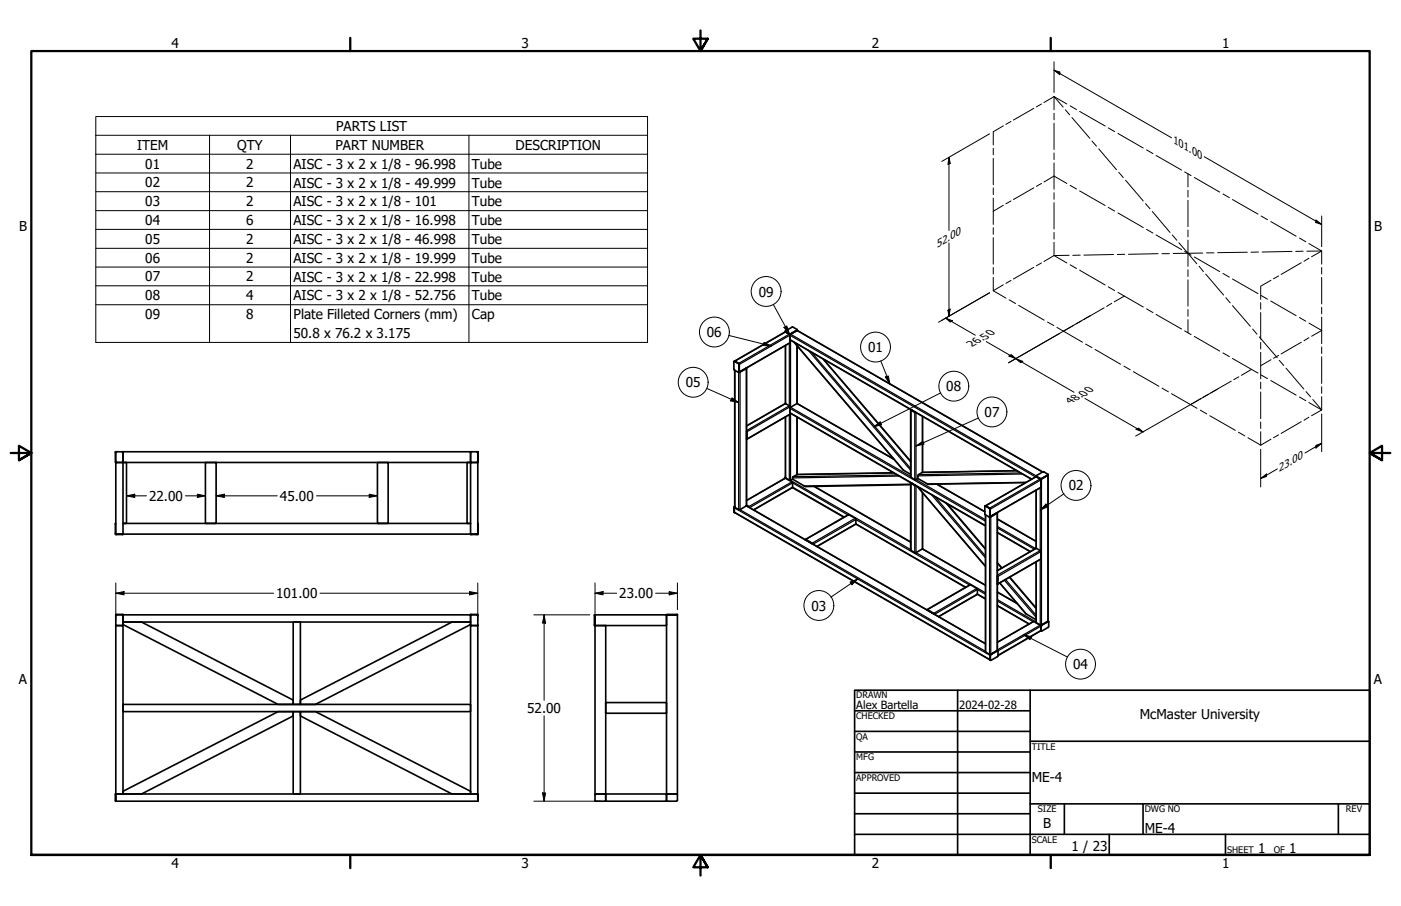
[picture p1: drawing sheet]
<svg xmlns="http://www.w3.org/2000/svg" width="432mm" height="279mm" viewBox="0 0 432 279" stroke-linecap="round" stroke-linejoin="round" font-family="sans-serif">
<!-- layer: Visible (ANSI) -->
<g fill="none" stroke="#000" stroke-width=".51">
<path d="M226.4 111.4l1.2 .7M226.4 111.4l-.2 .1 .1 2.5 1.4 .9 .1-2.6-.2-.2M226.4 111.4h-.1M226.4 114.2v42.1M227.6 112.1l.2 .1v2.6M227.7 114.8h.1M229.9 113.5v.1M229.9 113.6l-2 1.1M230.1 113.5l-2.3 1.3M230.1 113.5v42.4l-2 1.3h-.5l-1.2-.9M242.1 102.2v.2M242.1 102l2.1-1.2 1.5 .8v.2l-2.1 1.2-1.5-.8z"/>
<path d="M242.1 106.6v17.9M242.1 102.4l-15.7 9M242.1 102.4l1.2 .7M243.3 103.1h.3M243.3 103.1l.2 .3M243.5 104.7l74.4 43.1M243.5 103.4l-.1 2.4-15.6 9M243.6 103.1l-.1 .3M244.7 105.5l33.6 39.3 2.4 1.5M245.6 101.9h.1M245.6 101.9l-2 1.2M245.7 101.8l-.1 .1"/>
<path d="M245.7 101.7v.2M245.7 106.7v17.8M245.7 101.9l75.7 43.6M253.9 110.9l26.8 31.3M35.7 139.6v3h3.3v18.8h-.3M35.7 139.6l-.1-.3v3.3l.1-.2M36 139.3l-.3 .3M36 139.3h-.3v.3M36 139.3h1.9M37.6 139.3l.3 .3M37.9 139.3h107.1v3.3h-107.1zM37.9 139.6v2.8"/>
<path d="M145 139.6v2.8M145 139.3h2.3v25.4M145.3 139.3l-.3 .3M147 139.3l.3 .3M147.3 139.6l.1-.3v3.3l-.1-.2M230.1 133v.1M230.1 132.8l.1 .4M242.1 128.7v18.6M242.1 124.5l1.4 .8v2.5l-13.3 7.7-.1-.2M242.1 124.5l-12 6.8M243.5 127.3l60.2 34.9M245.7 128.7v17.6"/>
<path d="M245.7 124.5l-2.1 1.1-.1 .3M245.7 124.5l29.8 17.1M280.7 126.4v20.7l1.4 .9 .8-.4M280.7 126.3l1.2 .9h.4M280.9 126.4l1.2 .7M284.4 128.5v17.2M35.7 142.3l.3 .3M35.7 142.6h2.2v22.1h-2.2zM37.9 142.3l-.3 .3M63.3 142.6h3.3v18.8h-3.3zM116.3 142.6h3.3v18.8h-3.3zM145 142.3l.3 .3"/>
<path d="M147.3 142.3l-.3 .3M226.4 158.1l78.8 45.5M226.4 156.3v1.8M226.4 156.1l-.2 .4v1.4l.2 .2M230.1 155.8l.8 .7M230.8 156.4l-.7-.4 73.6 42.5M242.1 147.3v.1M242.1 147.3l-.2 .1M242.1 147.1l-.3 .4M242.1 147.4l1.2 .7 1-.3M242.1 147.4l-12 6.9M242.1 147.4l2.1 1.3v1.7"/>
<path d="M244.2 150.4l15.9 9.1M244.2 150.4l-11.9 6.8M245.7 146.3l-1.4 .9v.6l4 2.3 32.4-.6M251 150l29.7 17.1M275.5 145.8l-29.8 .5M280.7 148.9v20.8l1.6 .8 2-1.2M280.7 148.8l1.2 .9h.4M280.9 148.9v.1M282.1 149.7h.1M282.9 147.6l3.1 1.8 30-.6M282.9 150.1l20.8 24.6M284.3 145.7l-1.3 .7-.1 1.2"/>
<path d="M284.3 145.7h.1M284.4 152l-.1 17.3M288.9 149.4l14.6 8.4M291.8 155.3l11.9 13.9M303.5 156.1l1.6 .8-.1 2.6-1.5-.9zM303.7 156l1.5 .9-.1 2.5M303.7 156l-.1 .1M303.7 158.8v42.2l1.3 .8h.4M305.1 159.4h-.1M307.3 158.2l-2.1 1.2M307.4 158.1l-2.3 1.3M307.4 158.2v42.3"/>
<path d="M313.4 145.2l-29 .5M319.2 147l.1-.2v.2M319.3 147h.1M319.3 147l-15.6 9M319.3 146.9l.1 .1M319.3 146.7l2.2-1.2 1.5 .7-2.2 1.4zM319.3 151.2v17.8M319.4 147l1.2 .7M320.6 147.7l.2 .2v2.5l-15.7 9M323 146.4l-2 1.3h-.4M323 146.3v45.2M35.7 164.7l2.2 .1z"/>
<path d="M35.7 161.4v3.3M37.9 164.7h107.1M37.9 161.4h107.1M144.2 161.4h-.2v-18.8h3.3h-2.3v22.1h2.3M145 164.7l2.3 .1zM147.3 161.4v3.3M248.2 166.4l2.2 1.1 .1 .3M248.3 166.5l2 1.1M250.3 167.6l.1 .1M263.8 161.5l-.1-1.5-2.2-1.3-13.3 7.7M263.8 161.5l-12 7M263.8 161.6l33.8 19.6"/>
<path d="M284.4 169.3l19.3 11.2M307.4 180h.1M307.4 177.6v.1M307.4 176l11.9-7 1.5 1v2.5l-13.3 7.6-.1-2.6M307.4 164.3l10.1 5.8M307.4 160l11.9 6.9M307.4 173.5l1.4 1.6M308.1 179.8l8.1 9.5 3.1 1.8M311.2 178l8.1 9.5M319.3 173.3v18.7l1.3 .8M35.7 192.7l.3 .3 1.7-.1M37.6 189.6l.3 .3"/>
<path d="M37.7 189.6h.2v.3M37.7 189.6h-2v55.3h2.2v-52h-2.2M37.7 189.6l.2-.1h-2.2l.3 .1-.3 .3M37.9 192.7l-.3 .3M37.9 189.6h107.1v2.2h-107.1zM37.9 191.8h5.7l46.8 24.1v1.3h-4.7l-47.8-24.6zM37.9 189.9v3M90.4 191.8h2.2v25.4h-2.2zM145 192.7l.3 .3 1.8-.1 .2-.2M145 192.9h2.3v52h-2.3zM146.9 189.6h.4v.3M146.9 189.6l.4-.1h-2.3l.3 .1-.3 .3"/>
<path d="M146.9 189.6h-1.9v3.3M147 189.6l.3 .3M147.3 189.9v3M183.4 192.9h3.3v52h-3.3zM183.4 189.9v-.3h22v3.3h-22v-.2M183.4 189.9v-.3h-.2v3.3l.2-.2M183.4 189.9v2.8M205.4 189.6h3.4v55.3h-3.4zM205.4 189.5l3.4 .1zM285.7 188.1l2.1 1.1 .2 .2M285.8 188.2l2 1.1M301.2 183.2l-11.9 7"/>
<path d="M301.2 183.2v-1.7l-2.2-1.2-13.3 7.7M301.2 183.3l2.5 1.4M307.4 182.6l6 3.5M307.4 186.8l9.7 5.6M320.6 192.8h.4M320.6 192.8l.2 .3M320.6 192.8l-2.1-1.2-11.1 6.5M320.7 194.6l-13.1 7.6M320.8 194.4l.1 .2M320.8 194.4l-.1 .2M320.8 193.1v1.3M320.8 194.6h.1"/>
<path d="M320.9 194.6h.1M321 192.8l-.2 .3M321.1 192.8l2.1-1.1v1.7l-2.3 1.2v-1.5zM323 191.6h.1M323 191.6l-2 1.2M323 191.5v.1M323 191.6l.2 .1M37.9 217.2h107.1v2.3h-107.1zM90.4 219.5h2.2v25.4h-2.2zM92.6 215.9l46.7-24.1h5.7v.8l-47.8 24.6h-4.6zM92.6 219.5h4.6l47.8 24.5v.9h-5.7l-46.7-24.1zM186.7 216.7h18.7v3.3h-18.7z"/>
<path d="M305.2 203.6h.1M305.4 201.8l-.2 .2v1.6M305.4 201.8l2.2-1.1-.1 1.7-2.2 1.2-.1-1.4zM307.3 200.7h.2M307.3 200.7l-1.9 1.1M307.4 200.5l-.1 .2M307.4 200.5l.1 .2M307.4 200.6l.1 .1M35.6 244.9l.1 2.2zM35.7 244.9h111.6v2.2h-111.6zM37.9 244l47.8-24.5h4.7v1.3l-46.8 24.1h-5.7zM147.3 244.9l.1 2.2z"/>
<path d="M183.3 245.1l.3-.2h2.8l.3 .2M183.4 245.1v1.7M186.7 244.9h18.7v2.2h-18.7zM186.7 245.1l-.2 1.9-2.9 .1-.3-.3M205.4 245.1l.2 1.9 2.9 .1 .3-.3v-1.7M205.7 244.9l-.3 .2M205.7 244.9h2.8l.3 .2"/>
</g>
<!-- layer: Visible Narrow (ANSI) -->
<g fill="none" stroke="#000" stroke-width=".38">
<path d="M226.5 114.2v42.3M227.6 114.9v42.3M227.6 112.1h.1M227.8 112.5l15.7-9.1 75.7 43.7M228.1 114.7v42.5M229.9 113.5v.1M230 113.7v42.3l73.7 42.6M242.1 102.2l-15.7 9.2M242.1 106.5v18l-12 6.9M243.3 102.9l-15.7 9.2M243.3 105.9v19.3l-13.2 7.6M243.5 104.7l74.5 43.1"/>
<path d="M243.5 105.7l-15.7 9M243.6 102.9l75.7 43.8M243.6 105v20.6l37.1 21.3M244.9 105.7l33.6 39.3M245.6 101.8l75.7 43.8M245.6 106.6v17.9l30.1 17.3M249.2 108.1l31.5 36.9M250.2 108.7l30.5 35.8M253.6 110.7l27.1 31.7M230.1 133.7v.1M242.1 128.6v18.8l-12 7M243.3 128v20.1"/>
<path d="M243.5 127.3l60.2 34.8M243.5 125.9l60.2 34.8M243.5 127.7l-13.3 7.7M243.5 125.5l-13.3 7.7M243.6 127.5v20.6l37.1 21.4M245.6 128.6v17.8l29.9-.5M280.8 126.5v20.7M281.9 127.2v20.7M282.3 127.3v20.6l21.4 12.4M284.3 128.4v17.3l29.1-.5M226.2 156.5l79 45.7M226.2 157.9l79 45.6"/>
<path d="M226.4 156.2h.1M228 157.2l75.7 43.7M231.1 156.5l13.2-7.6 17.1 9.9M232.2 157.2l12.1-7 15.9 9.2M241.8 147.5h.1M242 147.2h.1M244.1 148.6l-13.3 7.6M250.8 150l29.9 17.3M261.6 158.8l-13.3 7.6M263.6 159.8l-13.3 7.7M276.6 146.5l-32.1 .5M277.2 146.8l-32.9 .6"/>
<path d="M280.7 149.3l-32.9 .6M280.8 149v20.7M281.9 149.7v20.7M282.3 149.8v20.6l21.4 12.4M282.9 150.2l20.8 24.4M284.3 151.9v17.4l19.4 11.2M287.1 152.5l16.6 19.5M288.1 153.1l15.6 18.3M288.7 149.4l14.8 8.5M291.5 155.1l12.2 14.3M303.8 158.8v42.3M305 159.5v42.3"/>
<path d="M305.4 159.4v42.4M307.2 158.2h.1M307.3 158.2l.1 42.5M314.5 145.9l-31.4 .5M315.1 146.2l-32.2 .5M316.4 148.7l-30.6 .5M319.4 146.9l-15.7 9.2M319.4 151.1v18l-12 6.9M320.6 147.6l-15.7 9.1M320.6 150.5v19.3l-13.2 7.6M320.8 150.2l-15.7 9.1M320.8 148l-15.7 9.1"/>
<path d="M321 147.6l.1 45.2M323 146.4v45.3M249.5 167.2h.1M249.7 167.3h.1M250.6 167.8l13.2-7.6 35 20.2M251.8 168.5l12-7 33.9 19.6M307.4 164.1l10.2 6M307.4 162.8l11.4 6.6M307.4 162.4l11.8 6.8M307.4 160.1l11.9 6.9M307.4 173.7l1.3 1.5M307.4 175.8l.1 .1"/>
<path d="M308.2 179.8l8.2 9.6M309.6 178.9l9.7 11.5M309.9 178.8l9.4 10.9M311.1 178.1l8.2 9.6M319.4 173.2v18.9M320.6 172.6v20.2l-13.2 7.6M320.8 172.3l-13.3 7.7M320.8 170.1l-13.3 7.7M285.8 188.2h.1M287 188.8h.1M299.1 180.3l-13.2 7.7M301.1 181.5l-13.3 7.7"/>
<path d="M303.7 183.3l-2.5-1.5-13.1 7.6M303.7 184.6l-2.5-1.4-12 6.9M307.4 182.7l6.2 3.5M307.4 184.9l11.9 6.9M307.4 185.4l11 6.3M307.4 186.7l9.8 5.7M318.6 191.6l-11.2 6.5M320.9 194.5l-13.3 7.6M320.9 193.2l-13.3 7.5"/>
</g>
<g fill="#000">
<circle cx="228.5" cy="114.4" r=".19"/>
<circle cx="228.7" cy="114.2" r=".19"/>
<circle cx="242.1" cy="102.4" r=".19"/>
<circle cx="243.3" cy="103.1" r=".19"/>
<circle cx="243.6" cy="103.1" r=".19"/>
<circle cx="245.6" cy="101.9" r=".19"/>
<circle cx="230.1" cy="134" r=".19"/>
<circle cx="230.1" cy="135.3" r=".19"/>
<circle cx="280.9" cy="126.4" r=".19"/>
<circle cx="230.2" cy="156" r=".19"/>
<circle cx="280.9" cy="149" r=".19"/>
<circle cx="305.9" cy="159" r=".19"/>
<circle cx="306.1" cy="158.9" r=".19"/>
<circle cx="319.4" cy="147" r=".19"/>
<circle cx="320.6" cy="147.7" r=".19"/>
<circle cx="248.3" cy="166.5" r=".19"/>
<circle cx="307.4" cy="180" r=".19"/>
<circle cx="307.4" cy="178.6" r=".19"/>
<circle cx="307.4" cy="178.4" r=".19"/>
<circle cx="287.2" cy="188.9" r=".19"/>
<circle cx="320.8" cy="193.1" r=".19"/>
<circle cx="320.8" cy="194.4" r=".19"/>
<circle cx="321" cy="192.8" r=".19"/>
<circle cx="323" cy="191.6" r=".19"/>
<circle cx="305.4" cy="201.8" r=".19"/>
<circle cx="307.3" cy="200.7" r=".19"/>
</g>
<!-- layer: Visible (ANSI) -->
<circle cx="241.8" cy="147.5" r=".25" fill="#000"/>
<!-- layer: Symbol (ANSI) -->
<g fill="none" stroke="#000" stroke-width=".31">
<path d="M29.5 41.7v-5.8h170.1v5.8M29.5 41.7h170.1v5.9M29.5 41.7v63.9h170.1v-58M29.5 47.6h170.1M29.5 53.3h170.1M29.5 59.1h170.1M64.6 41.7v63.9M89.5 41.7v63.9M144.5 41.7v63.9M29.5 65h170.1M29.5 70.7h170.1M29.5 76.6h170.1"/>
<path d="M29.5 82.4h170.1M29.5 88.1h170.1M29.5 94h170.1M238.3 93.9l5 9M217.8 119.8l9.8 4.3M224.6 103.4l13.1 3.3M235.5 105.6l2.2 1.1-2.5-.1zM241.6 101l.9-.5 .8 2.4zM271.5 111.3l2.8 7.1M272.9 116.3l.9-.3 .5 2.4zM225.6 122.7l2 1.4-2.4-.5zM269.2 131.6l2.1-1.5 .4 .9z"/>
<path d="M282.3 137.5l2.1-1.4 .4 .9zM289.9 121.2l-20.7 10.4M301.6 128.9l-19.3 8.6M322.4 155.4l.6 .9-2.4 1zM327.9 152.3l-7.3 5M262 179.5l2.4-.9-1.8 1.7zM264.4 178.6l-8.3 5.5M315.5 195.7l2.4 .7-.5 .9zM315.5 195.7l13.5 6.9"/>
<circle cx="236.1" cy="89.9" r="4.6"/>
<circle cx="213.6" cy="117.9" r="4.6"/>
<circle cx="220.2" cy="102.4" r="4.6"/>
<circle cx="269.8" cy="107" r="4.6"/>
<circle cx="294" cy="119.1" r="4.6"/>
<circle cx="305.7" cy="127" r="4.6"/>
<circle cx="331.6" cy="149.7" r="4.6"/>
<circle cx="252.4" cy="186.7" r="4.6"/>
<circle cx="333" cy="204.8" r="4.6"/>
</g>
<!-- layer: 3D Sketch Geometry (ANSI) -->
<g fill="none" stroke="#000" stroke-width=".31">
<path d="M309.2 38.8l-3.1 1.8v4.1M311.6 37.5l-1.6 .9M318.6 33.4l-6.2 3.6M321 32.1l-1.6 .9M324.9 29.8v4M324.9 34.9v2.1M324.9 38v8.1M324.9 29.8l2.8 3.2M324.9 29.8l-3.1 1.8M324.9 29.8l3.9 2.3M328.4 33.8l1.3 1.6M329.8 32.6l2 1.2"/>
<path d="M330.4 36.3l5.5 6.4M332.7 34.4l7.9 4.5M341.6 39.4l1.9 1.2M306.1 45.7v2.1M306.1 48.8v8.2M306.1 58v2M318.6 57.9l-6.2 3.6M321 56.6l-1.6 .9M321.8 56.1l3.1-1.8 3.9 2.3M324.9 47.2v2M324.9 50.2v8.2M324.9 59.4v2.1"/>
<path d="M329.8 57.2l2 1.1M332.7 58.9l7.9 4.5M336.5 43.5l1.4 1.6M338.6 45.9l5.5 6.4M344.6 41.1l7.8 4.6M344.8 53.1l1.4 1.6M346.9 55.6l5.5 6.4M353.4 46.2l1.9 1.2M356.3 47.9l7.9 4.6M365.1 53l2 1.2M366.1 53.6v4.1M366.1 58.7v2.1"/>
<path d="M368.1 54.7l7.8 4.5M376.9 59.8l2 1.2M306.1 61.1v8.1M306.1 70.2v2.1M306.1 73.3v8.2M309.2 63.3l-3.1 1.9M311.6 62l-1.6 .9M324.9 78.8l-3.1 1.8M324.9 62.5v8.1M324.9 71.7v2M324.9 74.7v4.1M324.9 78.8l3.9 2.3"/>
<path d="M329.5 78.7l-4.6 .1M332.9 78.7h-2.3M341.6 63.9l1.9 1.2M343.2 78.5l-9.1 .2M344.6 65.7l7.8 4.5M346.6 78.4l-2.2 .1M353.1 62.8l1.4 1.6M353.4 70.7l1.9 1.2M355.2 65.2l5.4 6.5M356.3 72.5l7.9 4.5M356.9 78.2l-9.1 .2M358.1 78.2h2.3"/>
<path d="M361.3 72.5l1.4 1.6M363.3 74.9l5.6 6.4M365.1 77.5l2 1.2M366.1 74v8.2M366.1 61.8v8.1M366.1 70.9v2.1M368.1 79.2l7.8 4.6M370.7 78l-9.1 .2M371.9 78h2.2M379.9 61.5l7.8 4.5M384.4 77.8l-9.1 .1M387.9 77.7l-2.3 .1"/>
<path d="M388.7 66.6l2 1.2M391.7 68.3l7.8 4.5M398.2 77.5l-9.2 .2M400.5 73.4l2 1.1M401.6 77.5h-2.2M403.4 79.6l-1.5 1M403.4 75.1l4 2.3M407.4 77.4v4.1M407.4 77.4l-4.6 .1M407.4 77.4l-3.2 1.8M306.1 85.5v4.2l3.1-1.9M306.1 82.5v2"/>
<path d="M306.1 89.7l4 2.2M311 92.5l2 1.1M311.6 86.5l-1.6 .9M313.9 94.2l7.9 4.5M318.6 82.4l-6.2 3.6M321 81.1l-1.6 .9M322.8 99.3l2 1.1M329.8 81.7l2 1.1M332.7 83.3l7.9 4.6M333.2 99l-1.5 .9M340.3 94.9l-6.3 3.7M341.6 88.5l1.9 1.1"/>
<path d="M342.6 93.5l-1.5 1M344.6 90.2l7.8 4.5M346.5 91.3l-3.1 1.8M353.4 95.2l1.9 1.2M356.3 97l7.9 4.5M366.1 83.2v2.1M366.1 86.3v8.1M366.1 95.4v2.1M366.1 98.6v4M369.6 82.1l1.3 1.7M371.6 84.5l5.5 6.5M376.9 84.3l2 1.2"/>
<path d="M377.8 91.8l1.4 1.6M379.9 94.2l5.5 6.4M379.9 86l7.8 4.6M388.6 93.3v2.1M388.6 96.4v8.2M388.7 91.1l2 1.2M391.7 92.8l7.8 4.5M391.7 86.4l-3.1 1.9v4M394.1 85.1l-1.6 .9M400.5 97.9l2 1.2M401.1 81l-6.3 3.6M403.4 99.6l4 2.3-3.2 1.8"/>
<path d="M407.4 82.5v2M407.4 85.5v8.2M407.4 94.7v2.1M407.4 97.8v8.2M325.8 101l7.8 4.5M330.9 100.3l-3.2 1.9M334.6 106.1l1.9 1.1M337.5 107.8l7.9 4.5M346.4 112.9l2 1.1M349.3 114.6l7.9 4.5M358.1 119.7l2 1.1M365.1 102l2 1.2"/>
<path d="M368.1 103.8l7.8 4.5M376.9 108.8l2 1.2M379.5 117.5l-6.3 3.7M379.9 110.6l7.8 4.5M381.8 116.2l-1.6 .9M385.7 113.9l-3.1 1.9M386.1 101.5l1.3 1.6M388.1 103.9l5.5 6.4M388.6 105.6v2M388.6 108.6v8.2M388.6 117.9v2M388.7 115.6l2 1.2"/>
<path d="M391.7 117.3l7.8 4.6M391.7 110.9l-3.1 1.9M394.1 109.6l-1.6 .9M394.3 111.1l1.4 1.6M396.4 113.5l5.4 6.5M401.1 105.5l-6.3 3.7M403.4 104.1l-1.5 1M407.4 107v2M407.4 110v8.2M407.4 119.3v2M361.1 121.4l7.8 4.5M370 126.5l1.9 1.1"/>
<path d="M370.1 122.9l-3.1 1.9M372.4 121.6l-1.6 .9M372.9 128.2l7.8 4.5M381.7 133.3l2 1.1M384.6 135l4 2.3M388.6 120.9v8.2M388.6 130.1v2M388.6 133.2v4.1M391.7 135.4l-3.1 1.9M394.1 134.1l-1.6 .9M400.5 122.4l2 1.2M401.1 130l-6.3 3.7"/>
<path d="M402.5 120.8l1.4 1.6M403.4 128.7l-1.5 .9M404.6 123.2l2.8 3.2-3.2 1.8M407.4 122.3v4.1l-4-2.3"/>
</g>
<!-- layer: Border (ANSI) -->
<path d="M107.9 11.7v4M215.9 9.4v6.3l-2.2-3.8h4.4l-2.2 3.8 2.2-3.8M323.8 11.7v4M3.3 139.7h6.4l-3.9-2.2v4.4l3.9-2.2-3.9 2.2M428.5 139.7h-6.4l3.9-2.2v4.4l-3.9-2.2 3.9 2.2M9.7 263.7v-248h412.4v248h-412.4h412.4M107.9 263.7v4M218.1 267.5l-2.2-3.8 2.2 3.8h-4.4l2.2-3.8v6.3M323.8 263.7v4" fill="none" stroke="#000" stroke-width=".7"/>
<!-- layer: Title (ANSI) -->
<g fill="none" stroke="#000" stroke-width=".51">
<path d="M263.4 212.9h158.7v50.8h-158.7zM263.4 219.2h54.1M295.1 212.9v50.8M317.5 212.9v50.8M263.4 225.6h54.1M263.4 231.9h54.1M263.4 238.3h54.1M317.5 228.6h104.6M263.4 244.6h54.1M263.4 251h54.1M263.4 257.3h158.7M317.5 247.9h104.6"/>
<path d="M328 247.9v9.4M341.9 257.3v6.4M352.3 247.9v9.4M377.7 257.3v6.4M412.5 247.9v9.4"/>
</g>
<!-- layer: Symbol (ANSI) -->
<path d="M235.5 105.6l2.2 1.1-2.5-.1zM241.6 101l.9-.5 .8 2.4zM272.9 116.3l.9-.3 .5 2.4zM225.6 122.7l2 1.4-2.4-.5zM269.2 131.6l2.1-1.5 .4 .9zM282.3 137.5l2.1-1.4 .4 .9zM322.4 155.4l.6 .9-2.4 1zM262 179.5l2.4-.9-1.8 1.7zM315.5 195.7l2.4 .7-.5 .9z" fill="#000"/>
<!-- layer: Dimension (ANSI) -->
<g fill="none" stroke="#000" stroke-width=".31">
<path d="M324.9 19.1v9.4M324.9 21.7l1.7 .5v.9zM324.9 21.7l36.2 20.8M292.5 48.5l.4 1.9-.7 .3zM292.5 48.5v22.6M305 41.3l-14.7 8.5M371.2 48.3l36.2 20.9M292.5 74.9v22.6M405.6 67.8l1.8 1.4-1.8-.6zM407.4 66.6v9.5M290.3 98.8l14.7-8.5-15.8 9.1M291.5 98.1l2.1 .8-.7 .4z"/>
<path d="M291.5 98.1l9.1 5.3M292.2 95.7l.7-.5-.4 2.3zM336 97.3l-25.2 14.6M304 105.3l27 15.7M311 109.8l.7-.5 1.4 1.3zM313.1 110.6l2.1 .8-.7 .4zM334.4 122.9l17.9 10.3M350.1 132.4l.8-.4 1.4 1.2zM375.2 120l-25.2 14.5M388.6 138.6v11.6M405.6 137.4l1.8-.7-1.8 1.5zM407.4 127.7v11.6"/>
<path d="M407.4 136.7l-5.2 3M39 152.9l2.5-.5v1zM39 152.9h6.1M57.1 152.9h6.2M60.8 152.4l2.5 .5-2.5 .5zM66.6 152.9l2.6-.5v1zM66.6 152.9h18.9M97.5 152.9h18.8M113.8 152.4l2.5 .5-2.5 .5zM388.6 147.6l1.7-1.4v.7zM393.7 144.6l-5.1 3M35.7 179.8v11.5"/>
<path d="M147.3 179.8v11.5M183.4 179.8v11.5M208.8 179.8v8.2M35.7 182.9l2.5-.5v1.1zM35.7 182.9h48.6M98.6 182.9h48.7M144.7 182.4l2.6 .5-2.6 .6zM164.5 189.6h17.3M167.7 189.6l.4 2.6h-.9zM167.7 189.6v26.4M183.4 182.9l2.5-.5v1.1zM183.4 182.9h6.7"/>
<path d="M202.1 182.9h6.7M206.2 182.4l2.6 .5-2.6 .6zM167.7 220.7v26.4M164.5 247.1h20.6M167.2 244.5h.9l-.4 2.6z"/>
</g>
<g fill="#000">
<path d="M324.9 21.7l1.7 .5v.9zM292.5 48.5l.4 1.9-.7 .3zM405.6 67.8l1.8 1.4-1.8-.6zM292.2 95.7l.7-.5-.4 2.3zM291.5 98.1l2.1 .8-.7 .4zM311 109.8l.7-.5 1.4 1.3zM313.1 110.6l2.1 .8-.7 .4zM350.1 132.4l.8-.4 1.4 1.2zM405.6 137.4l1.8-.7-1.8 1.5zM39 152.9l2.5-.5v1zM60.8 152.4l2.5 .5-2.5 .5zM66.6 152.9l2.6-.5v1z"/>
<path d="M113.8 152.4l2.5 .5-2.5 .5zM388.6 147.6l1.7-1.4v.7zM35.7 182.9l2.5-.5v1.1zM144.7 182.4l2.6 .5-2.6 .6zM167.7 189.6l.4 2.6h-.9zM183.4 182.9l2.5-.5v1.1zM206.2 182.4l2.6 .5-2.6 .6zM167.2 244.5h.9l-.4 2.6z"/>
</g>
<g font-size="4.2">
<text x="52.8" y="14.7">4</text>
<text x="160.8" y="14.7">3</text>
<text x="268.7" y="14.7">2</text>
<text x="376.7" y="14.7">1</text>
<text x="103.6" y="40.4">PARTS LIST</text>
<text x="42.3" y="46.2">ITEM</text>
<text x="73.1" y="46.2">QTY</text>
<text x="103.4" y="46.2">PART NUMBER</text>
<text x="158.9" y="46.2">DESCRIPTION</text>
<text x="44.8" y="52">01</text>
<text x="75.9" y="52">2</text>
<text x="90.4" y="52">AISC - 3 x 2 x 1/8 - 96.998</text>
<text x="145.4" y="52">Tube</text>
<text x="44.8" y="57.8">02</text>
<text x="75.9" y="57.8">2</text>
<text x="90.4" y="57.8">AISC - 3 x 2 x 1/8 - 49.999</text>
<text x="145.4" y="57.8">Tube</text>
<text x="44.8" y="63.6">03</text>
<text x="75.9" y="63.6">2</text>
<text x="90.4" y="63.6">AISC - 3 x 2 x 1/8 - 101</text>
<text x="145.4" y="63.6">Tube</text>
<text x="5.9" y="71.4">B</text>
<text x="44.8" y="69.4">04</text>
<text x="75.9" y="69.4">6</text>
<text x="90.4" y="69.5">AISC - 3 x 2 x 1/8 - 16.998</text>
<text x="145.4" y="69.5">Tube</text>
<text x="423.5" y="71.4">B</text>
<text x="44.8" y="75.2">05</text>
<text x="75.9" y="75.2">2</text>
<text x="90.4" y="75.2">AISC - 3 x 2 x 1/8 - 46.998</text>
<text x="145.4" y="75.2">Tube</text>
<text x="44.8" y="81">06</text>
<text x="75.9" y="81">2</text>
<text x="90.4" y="81">AISC - 3 x 2 x 1/8 - 19.999</text>
<text x="145.4" y="81">Tube</text>
<text x="44.8" y="86.8">07</text>
<text x="75.9" y="86.8">2</text>
<text x="90.4" y="86.9">AISC - 3 x 2 x 1/8 - 22.998</text>
<text x="145.4" y="86.9">Tube</text>
<text x="44.8" y="92.6">08</text>
<text x="75.9" y="92.6">4</text>
<text x="90.4" y="92.6">AISC - 3 x 2 x 1/8 - 52.756</text>
<text x="145.4" y="92.6">Tube</text>
<text x="233.9" y="91.4">09</text>
<text x="44.8" y="98.4">09</text>
<text x="75.9" y="98.4">8</text>
<text x="90.4" y="98.5">Plate Filleted Corners (mm)</text>
<text x="145.4" y="98.4">Cap</text>
<text x="90.4" y="104.3">50.8 x 76.2 x 3.175</text>
<text x="217.9" y="103.9">06</text>
<text x="267.5" y="108.6">01</text>
<text x="211.4" y="119.4">05</text>
<text x="291.7" y="120.7">08</text>
<text x="303.5" y="128.6">07</text>
<text x="46" y="154.4">22.00</text>
<text x="86.3" y="154.4">45.00</text>
<text x="329.4" y="151.3">02</text>
<text x="85.1" y="184.5">101.00</text>
<text x="190.9" y="184.5">23.00</text>
<text x="250.1" y="188.3">03</text>
<text x="330.7" y="206.4">04</text>
<text x="5.8" y="211.1">A</text>
<text x="423.4" y="211.1">A</text>
<text x="162.5" y="219.8">52.00</text>
<text x="351.3" y="221.9">McMaster University</text>
<text x="318" y="241.3">ME-4</text>
<text x="321.5" y="255.4">B</text>
<text x="352.8" y="256.8">ME-4</text>
<text x="330.3" y="262.5">1 / 23</text>
<text x="387.7" y="263.1">1</text>
<text x="397.4" y="263.1">1</text>
<text x="52.8" y="267.7">4</text>
<text x="160.8" y="267.7">3</text>
<text x="268.7" y="267.7">2</text>
<text x="376.7" y="267.7">1</text>
</g>
<g font-size="3.5">
<text x="263.9" y="218.6">Alex Bartella</text>
<text x="295.7" y="218.6">2024-02-28</text>
</g>
<g font-size="3.4">
<text x="361.6" y="44.1" transform="rotate(30 361.6 44.1)">101.00</text>
<text x="288.8" y="76.4" transform="rotate(-30 288.8 76.4)">52.00</text>
<text x="299.7" y="107.1" transform="rotate(-30 299.7 107.1)">26.50</text>
<text x="330.1" y="124.7" transform="rotate(-30 330.1 124.7)">48.00</text>
<text x="394.3" y="145.5" transform="rotate(-30 394.3 145.5)">23.00</text>
</g>
<g font-size="2.8">
<text x="263.9" y="215.4">DRAWN</text>
<text x="263.9" y="221.8">CHECKED</text>
<text x="263.9" y="228.2">QA</text>
<text x="318" y="231.1">TITLE</text>
<text x="263.9" y="234.5">MFG</text>
<text x="263.9" y="240.9">APPROVED</text>
<text x="319.9" y="250.5">SIZE</text>
<text x="352.8" y="250.5">DWG NO</text>
<text x="414.8" y="250.4">REV</text>
<text x="318" y="259.9">SCALE</text>
<text x="378.2" y="263.1">SHEET</text>
<text x="392.6" y="263.1">OF</text>
</g>
</svg>
